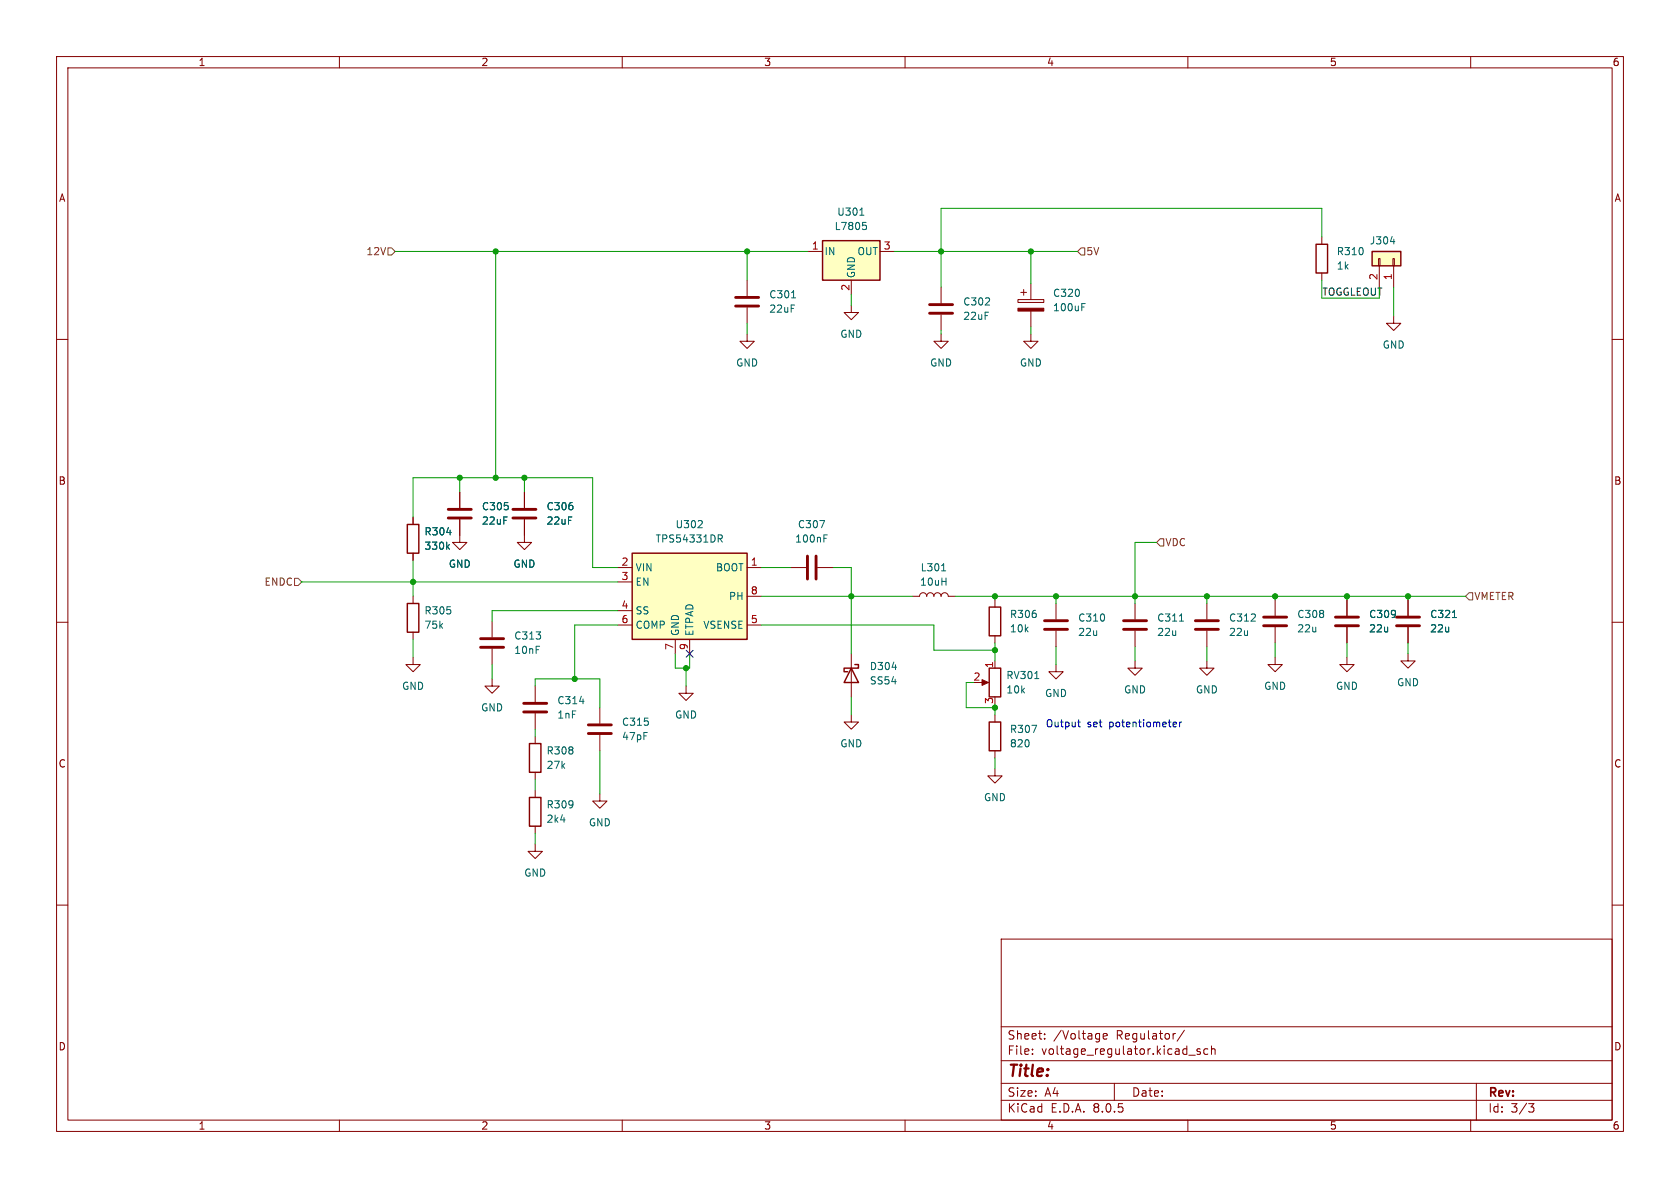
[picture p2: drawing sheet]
<svg xmlns="http://www.w3.org/2000/svg" width="297mm" height="210mm" viewBox="0 0 297 210" stroke-linecap="round" stroke-linejoin="round" font-family="sans-serif">
<g fill="none" stroke="#840000" stroke-width=".18">
<path d="M10 10h277v190h-277zM12 12h273v186h-273zM60 10v2M110 10v2M160 10v2M210 10v2M260 10v2M10 60h2M182.2 59.1v1.2h1.3l-1.3 1.3-1.2-1.3h1.2M285 60h2M73 91.4v1.3M73 97.8v1.3"/>
<path d="M81.3 91.8v4.1h1.2l-1.2 1.3-1.3-1.3h1.3M81.3 87v2.8M10 110h2M73 116.2v1.3h1.3l-1.3 1.2-1.2-1.2h1.2M73 105.4v1.3M73 111.8v1.2M285 110h2M87 120v1.3h1.3l-1.3 1.3-1.3-1.3h1.3M94.6 139.7v1.3M10 160h2M94.6 146.1v1.2M106 140.3v1.3h1.3l-1.3 1.3-1.2-1.3h1.2"/>
<path d="M285 160h2M177 166h108v32h-108zM60 198v2M110 198v2M160 198v2M177 194.5h108M177 191.5h108M177 187.5h108M177 181.5h108M182.5 186.3v.1M182.5 185.5v.1M184.7 183.6v.1"/>
<path d="M184.7 182.8v.1M195 183.2l.7-.1v-.3l-.5-.1-.2 .2 .1 .7h.6M197 191.5v3M207.7 182.7h.1M209.4 182.1l-1.3 2M210 198v2M210.2 186.5h1.1M212.2 185.5l-.4-.1-.2 .2 .1 .2 .5 .2v.3h-.6M213.5 185.5l-.4-.1-.3 .3v.4l.2 .2h.5M214.2 185.5l.2-.1 .3 .1 .1 .9M214.2 184.9v1.5M260 198v2"/>
<path d="M261 191.5v6.5M270.2 195.1h1l-.5 .6 .4 .1 .1 .5-.3 .3h-.4"/>
</g>
<path d="M72 92.7h2v5.1h-2zM72 106.7h2v5.1h-2zM93.6 141h2v5.1h-2z" fill="none" stroke="#840000" stroke-width=".25"/>
<path d="M79 94.1h.8M79.1 96.6l.4 .5M79.5 96.3l-.5 .4" fill="none" stroke="#006464" stroke-width=".18"/>
<path d="M79.2 90h4.1M79.2 91.6h4.1" fill="none" stroke="#840000" stroke-width=".51"/>
<path d="M145.4 42.5h10.2v7h-10.2z" fill="#ffffc2"/>
<path d="M145.4 42.5h10.2v7h-10.2z" fill="none" stroke="#840000" stroke-width=".25"/>
<g fill="none" stroke="#840000" stroke-width=".18">
<path d="M132.1 59.1v1.2h1.2l-1.2 1.3-1.3-1.3h1.3M142.9 44.5h2.5M150.5 54v1.2h1.3l-1.3 1.3-1.3-1.3h1.3M150.5 49.5v2.6M155.6 44.5h2.5M166.4 59.1v1.2h1.2l-1.2 1.3-1.3-1.3h1.3M166.4 50.8v2.8M166.4 55.6v2.8M180 53h4.5v.5h-4.5zM180.5 51.7h1M181 51.2v1M182.2 50.2v2.8"/>
<path d="M182.2 55v2.8M92.7 91.8v4.1h1.3l-1.3 1.3-1.3-1.3h1.3M92.7 87v2.8M87 109.9v2.7M87 114.7v2.8M139.7 100.3h2.8M144.5 100.3h2.8M175.9 135.9v1.3h1.3l-1.3 1.2-1.3-1.2h1.3"/>
</g>
<path d="M152 38h.7M152.5 39.3h.6M152.6 39.8h.3l.3 .2-.1 .5-.5 .1M191.2 54.3h.5M191.2 53.7h.7M144.9 92h.9l-.6 1.3M145.7 95.2h.4M145.7 94.6h.6" fill="none" stroke="#006464" stroke-width=".18"/>
<path d="M164.3 53.8h4.1M164.3 55.4h4.1M90.7 90h4M90.7 91.6h4M142.7 98.3v4.1M144.3 98.3v4.1M85 114.4h4M85 112.9h4" fill="none" stroke="#840000" stroke-width=".51"/>
<path d="M180 54.5h4.5v.5h-4.5z" fill="#840000" stroke="#840000" stroke-width=".18"/>
<path d="M111.8 97.8h20.3v15.2h-20.3z" fill="#ffffc2"/>
<path d="M232.7 43.2h2v5.1h-2zM111.8 97.8h20.3v15.2h-20.3zM174.9 107.3h2v5.1h-2zM174.9 118.1h2v5.1h-2z" fill="none" stroke="#840000" stroke-width=".25"/>
<g fill="none" stroke="#840000" stroke-width=".18">
<path d="M132.1 49.5v2.8M132.1 54.4v2.8M233.7 41.9v1.3M233.7 48.3v1.2M109.2 100.3h2.6M109.2 102.9h2.6M109.2 108h2.6M109.2 110.5h2.6M119.4 113v2.6M121.9 113v2.6M132.1 100.3h2.5M132.1 110.5h2.5"/>
<path d="M132.1 105.4h2.5M161.3 105.4h1.3a.64 .64 0 0 1 .6-.6 .64 .64 0 0 1 .6 .6 .64 .64 0 0 1 .7-.6 .64 .64 0 0 1 .6 .6 .64 .64 0 0 1 .6-.6 .64 .64 0 0 1 .7 .6 .64 .64 0 0 1 .6-.6 .64 .64 0 0 1 .6 .6h1.3M175.9 106v1.3M175.9 112.4v1.3M175.9 116.8v1.3M186.7 117.5v1.2h1.3l-1.3 1.3-1.3-1.3h1.3M186.7 106.7v2.8M186.7 111.5v2.8M200.7 116.8v1.3h1.2l-1.2 1.3-1.3-1.3h1.3M200.7 106.7v2.8M200.7 111.5v2.8M213.4 116.8v1.3h1.2l-1.2 1.3-1.3-1.3h1.3"/>
<path d="M213.4 106.7v2.8M213.4 111.5v2.8M225.4 116.2v1.3h1.3l-1.3 1.2-1.2-1.2h1.2M225.4 106v2.8M225.4 110.9v2.8M238.1 116.2v1.3h1.3l-1.3 1.2-1.2-1.2h1.2M238.1 106v2.8M238.1 110.9v2.8M248.9 115.6v1.2h1.3l-1.3 1.3-1.3-1.3h1.3M173.4 120.7h1"/>
</g>
<path d="M139.9 52.6h.8M123.4 93.3h.8M124.1 92.1v.5M127 94.6h.5l.2 .2-.1 .4h-.6M127.3 95.2l.4 .6M166.5 100.9h.7M182.9 120h.8M208.5 109.8h.7" fill="none" stroke="#006464" stroke-width=".18"/>
<path d="M130 52.6h4.1M130 54.1h4.1M184.7 109.7h4M184.7 111.3h4M198.6 109.7h4.1M198.6 111.3h4.1M211.3 109.7h4.1M211.3 111.3h4.1M223.4 109.1h4.1M223.4 110.6h4.1M236.1 109.1h4.1M236.1 110.6h4.1" fill="none" stroke="#840000" stroke-width=".51"/>
<path d="M173.6 120.1l1.2 .6-1.2 .5z" fill="#840000" stroke="#840000" stroke-width=".18"/>
<path d="M242.6 44.5h5v2.5h-5z" fill="#ffffc2"/>
<g fill="none" stroke="#840000" stroke-width=".18">
<path d="M243.7 45.7h.3v1.3h-.3zM243.8 47v3.8M246.3 45.7h.2v1.3h-.2zM246.4 55.9v1.3h1.2l-1.2 1.2-1.3-1.2h1.3M246.4 47v3.8M73 91.4v1.3M73 97.8v1.3M81.3 87v2.8M81.3 91.8v2.8M92.7 87v2.8M92.7 91.8v2.8M150.5 115.6v7.6"/>
<path d="M238.1 106v2.8M238.1 110.9v2.8M248.9 106v2.8M248.9 110.9v2.8M94.6 121.3v2.8M94.6 126.1v2.8M94.6 130.2v1.2M94.6 136.5v1.3M106 125.1v2.8M106 129.9v2.8M121.3 121.3v1.3h1.3l-1.3 1.2-1.3-1.2h1.3M150.5 126.4v1.2h1.3l-1.3 1.3-1.3-1.3h1.3"/>
<path d="M175.9 126.4v1.2M175.9 132.7v1.3M94.6 149.2v1.3h1.3l-1.3 1.3-1.3-1.3h1.3"/>
</g>
<path d="M242.6 44.5h5v2.5h-5zM150.5 118.1l1.3 2.6h-2.6zM151.1 117.5h.7v.6h-2.6v.6h.7M93.6 131.4h2v5.1h-2zM174.9 127.6h2v5.1h-2z" fill="none" stroke="#840000" stroke-width=".25"/>
<path d="M245.8 42.7h.8M79 94.1h.8M79.1 96.6l.4 .5M79.5 96.3l-.5 .4M157.7 117.9h.8M256.8 109.2h.7M102.5 124h.8M182.4 128.2h.9l-.6 1.3" fill="none" stroke="#006464" stroke-width=".18"/>
<path d="M246.9 109.1h4.1M246.9 110.6h4.1M92.6 125.9h4M92.6 124.3h4M104 129.7h4.1M104 128.1h4.1" fill="none" stroke="#840000" stroke-width=".51"/>
<path d="M68.6 43.8h.6l.6 .7-.6 .6h-.6zM191.1 43.8h.7v1.3h-.7l-.6-.6zM205.1 95.3h.6v1.2h-.6l-.6-.6zM52.1 102.2h.6l.6 .7-.6 .6h-.6zM259.7 104.8h.6v1.2h-.6l-.6-.6z" fill="none" stroke="#725600" stroke-width=".18"/>
<path d="M190.5 127.6h.5M190.7 127.2v1.1l.3 .2M207.6 127.6l.3 .1 .1 .2-.6 .2M207.9 128.4l-.3 .1M208.5 127.6v.9M208.9 127.6l-.4 .3" fill="none" stroke="#0000c2" stroke-width=".18"/>
<g fill="none" stroke="#009600" stroke-width=".18">
<path d="M69.8 44.5h73.1M87.6 44.5v40M132.1 44.5v5M132.1 57.2v1.9M150.5 52.1v1.9M158.1 44.5h32.4M166.4 58.4v.7M182.2 44.5v5.7M182.2 57.8v1.3M233.7 41.9v-5.1h-67.3v14M233.7 49.5v3.2h10.1M246.4 50.8v5.1"/>
<path d="M73 91.4v-6.9h31.8v15.8h4.4M73 99.1v6.3M81.3 84.5v2.5M92.7 84.5v2.5M204.5 95.9h-3.8v10.8M53.3 102.9h55.9M73 113v3.2M87 117.5v2.5M109.2 110.5h-7.6v9.5M109.2 108h-22.2v1.9M119.4 115.6v2.5h2.5v-2.5M121.3 118.1v3.2"/>
<path d="M134.6 100.3h5.1M134.6 105.4h26.7M134.6 110.5h30.5v4.4h10.8M147.3 100.3h3.2v15.3M168.9 105.4h90.2M175.9 105.4v.6M175.9 113.7v3.1M186.7 105.4v1.3M186.7 114.3v3.2M200.7 114.3v2.5M213.4 105.4v1.3M213.4 114.3v2.5"/>
<path d="M225.4 105.4v.6M225.4 113.7v2.5M238.1 105.4v.6M238.1 113.7v2.5M248.9 105.4v.6M248.9 113.7v1.9M94.6 121.3v-1.3h11.4v5.1M94.6 128.9v1.3M94.6 137.8v1.9M106 132.7v7.6M150.5 123.2v3.2M172.1 120.7h-1.3v4.4h5.1"/>
<path d="M175.9 124.5v1.9M175.9 134v1.9M94.6 147.3v1.9"/>
</g>
<path d="M121.3 115l1.2 1.2M122.5 115l-1.2 1.2" fill="none" stroke="#000084" stroke-width=".18"/>
<g fill="#009600" stroke="#009600" stroke-width=".18">
<circle cx="81.3" cy="84.5" r=".46"/>
<circle cx="87.6" cy="84.5" r=".46"/>
<circle cx="92.7" cy="84.5" r=".46"/>
<circle cx="101.6" cy="120" r=".46"/>
<circle cx="73" cy="102.9" r=".46"/>
<circle cx="87.6" cy="44.5" r=".46"/>
<circle cx="200.7" cy="105.4" r=".46"/>
<circle cx="150.5" cy="105.4" r=".46"/>
<circle cx="175.9" cy="105.4" r=".46"/>
<circle cx="166.4" cy="44.5" r=".46"/>
<circle cx="182.2" cy="44.5" r=".46"/>
<circle cx="132.1" cy="44.5" r=".46"/>
<circle cx="225.4" cy="105.4" r=".46"/>
<circle cx="213.4" cy="105.4" r=".46"/>
<circle cx="186.7" cy="105.4" r=".46"/>
<circle cx="238.1" cy="105.4" r=".46"/>
<circle cx="248.9" cy="105.4" r=".46"/>
<circle cx="121.3" cy="118.1" r=".46"/>
<circle cx="175.9" cy="114.9" r=".46"/>
<circle cx="175.9" cy="125.1" r=".46"/>
</g>
<text font-size="2.8" fill="#840000" x="178" y="190.9">Title:</text>
<g font-size="2.1" fill="#840000">
<text x="178" y="184">Sheet:</text>
<text x="186.2" y="184">/Voltage</text>
<text x="197.4" y="184">Regulator/</text>
<text x="178" y="186.7">File:</text>
<text x="184.1" y="186.7">voltage_regulator.kicad_sch</text>
<text x="178" y="196.9">KiCad</text>
<text x="178" y="194.1">Size:</text>
<text x="184.7" y="194.1">A4</text>
<text x="185.7" y="196.9">E.D.A.</text>
<text x="193.3" y="196.9">8.0.5</text>
<text x="200" y="194.1">Date:</text>
<text x="263" y="194.3">Rev:</text>
<text x="263" y="196.9">Id:</text>
<text x="267.1" y="196.9">3/3</text>
</g>
<g font-size="1.8" fill="#840000">
<text x="35" y="11.9">1</text>
<text x="85" y="11.9">2</text>
<text x="135" y="11.9">3</text>
<text x="185" y="11.9">4</text>
<text x="235" y="11.9">5</text>
<text x="285" y="11.9">6</text>
<text x="10.3" y="35.9">A</text>
<text x="285.3" y="35.9">A</text>
<text x="10.3" y="85.9">B</text>
<text x="285.3" y="85.9">B</text>
<text x="10.3" y="135.9">C</text>
<text x="285.3" y="135.9">C</text>
<text x="10.3" y="185.9">D</text>
<text x="285.3" y="185.9">D</text>
<text x="35" y="199.9">1</text>
<text x="85" y="199.9">2</text>
<text x="135" y="199.9">3</text>
<text x="185" y="199.9">4</text>
<text x="235" y="199.9">5</text>
<text x="285" y="199.9">6</text>
</g>
<g font-size="1.8" fill="#006464">
<text x="147.5" y="40.9">L7805</text>
<text x="147.9" y="38.3">U301</text>
<text x="145.7" y="45.3">IN</text>
<text x="151.5" y="45.3">OUT</text>
<text x="236.2" y="45.3">R310</text>
<text x="236.2" y="47.9">1k</text>
<text x="242.1" y="43.4">J304</text>
<text x="135.9" y="52.9">C301</text>
<text x="151.4" y="49.3" transform="rotate(-90 151.4 49.3)">GND</text>
<text x="186.1" y="52.7">C320</text>
<text x="135.9" y="55.5">22uF</text>
<text x="148.5" y="59.9">GND</text>
<text x="170.2" y="54.2">C302</text>
<text x="170.2" y="56.7">22uF</text>
<text x="186.1" y="55.2">100uF</text>
<text x="130" y="65">GND</text>
<text x="164.3" y="65">GND</text>
<text x="180.2" y="65">GND</text>
<text x="244.3" y="61.8">GND</text>
<text x="74.9" y="94.8">R304</text>
<text x="85.1" y="90.4">C305</text>
<text x="85.1" y="92.9">22uF</text>
<text x="96.5" y="90.4">C306</text>
<text x="96.5" y="92.9">22uF</text>
<text x="119.3" y="93.6">U302</text>
<text x="141" y="93.6">C307</text>
<text x="74.9" y="97.4">330k</text>
<text x="79.2" y="100.6">GND</text>
<text x="90.7" y="100.6">GND</text>
<text x="112.3" y="101.2">VIN</text>
<text x="115.8" y="96.1">TPS54331DR</text>
<text x="126.5" y="101.2">BOOT</text>
<text x="140.5" y="96.1">100nF</text>
<text x="162.7" y="101.2">L301</text>
<text x="112.3" y="103.7">EN</text>
<text x="128.8" y="106.3">PH</text>
<text x="162.5" y="103.7">10uH</text>
<text x="74.9" y="108.8">R305</text>
<text x="74.9" y="111.4">75k</text>
<text x="90.8" y="113.3">C313</text>
<text x="112.3" y="108.8">SS</text>
<text x="112.3" y="111.4">COMP</text>
<text x="120.2" y="112.5" transform="rotate(-90 120.2 112.5)">GND</text>
<text x="122.8" y="112.5" transform="rotate(-90 122.8 112.5)">ETPAD</text>
<text x="124.2" y="111.4">VSENSE</text>
<text x="178.4" y="109.4">R306</text>
<text x="178.4" y="112">10k</text>
<text x="190.5" y="110.1">C310</text>
<text x="190.5" y="112.6">22u</text>
<text x="204.5" y="110.1">C311</text>
<text x="204.5" y="112.6">22u</text>
<text x="217.2" y="110.1">C312</text>
<text x="217.2" y="112.6">22u</text>
<text x="229.2" y="109.4">C308</text>
<text x="229.2" y="112">22u</text>
<text x="241.9" y="109.4">C309</text>
<text x="241.9" y="112">22u</text>
<text x="252.7" y="109.4">C321</text>
<text x="252.7" y="112">22u</text>
<text x="90.8" y="115.8">10nF</text>
<text x="153.7" y="118.7">D304</text>
<text x="71" y="122.1">GND</text>
<text x="85" y="126">GND</text>
<text x="98.4" y="124.7">C314</text>
<text x="153.7" y="121.2">SS54</text>
<text x="177.8" y="120.2">RV301</text>
<text x="177.8" y="122.8">10k</text>
<text x="184.7" y="123.4">GND</text>
<text x="198.6" y="122.8">GND</text>
<text x="211.3" y="122.8">GND</text>
<text x="223.4" y="122.1">GND</text>
<text x="236.1" y="122.1">GND</text>
<text x="246.9" y="121.5">GND</text>
<text x="98.4" y="127.2">1nF</text>
<text x="109.9" y="128.5">C315</text>
<text x="109.9" y="131">47pF</text>
<text x="119.2" y="127.2">GND</text>
<text x="178.4" y="129.8">R307</text>
<text x="96.5" y="133.6">R308</text>
<text x="96.5" y="136.1">27k</text>
<text x="148.5" y="132.3">GND</text>
<text x="178.4" y="132.3">820</text>
<text x="96.5" y="143.1">R309</text>
<text x="173.9" y="141.8">GND</text>
<text x="96.5" y="145.6">2k4</text>
<text x="104" y="146.3">GND</text>
<text x="92.6" y="155.2">GND</text>
</g>
<g font-size="1.8" fill="#725600">
<text x="64.7" y="45.3">12V</text>
<text x="192" y="45.3">5V</text>
<text x="205.9" y="96.7">VDC</text>
<text x="46.7" y="103.7">ENDC</text>
<text x="260.5" y="106.3">VMETER</text>
</g>
<g font-size="1.8" fill="#a90000">
<text x="143.4" y="44.2">1</text>
<text x="156.1" y="44.2">3</text>
<text x="150.2" y="51.5" transform="rotate(-90 150.2 51.5)">2</text>
<text x="243.6" y="49.6" transform="rotate(-90 243.6 49.6)">2</text>
<text x="246.1" y="49.6" transform="rotate(-90 246.1 49.6)">1</text>
<text x="109.8" y="100.1">2</text>
<text x="132.6" y="100.1">1</text>
<text x="109.8" y="102.6">3</text>
<text x="109.8" y="107.7">4</text>
<text x="132.6" y="105.2">8</text>
<text x="109.8" y="110.2">6</text>
<text x="132.6" y="110.2">5</text>
<text x="119.1" y="115" transform="rotate(-90 119.1 115)">7</text>
<text x="121.7" y="115" transform="rotate(-90 121.7 115)">9</text>
<text x="175.6" y="118.2" transform="rotate(-90 175.6 118.2)">1</text>
<text x="172" y="120.4">2</text>
<text x="175.6" y="124.5" transform="rotate(-90 175.6 124.5)">3</text>
</g>
<text font-size="1.8" fill="#009600" x="233.7" y="52.4">TOGGLEOUT</text>
<g font-size="1.8" fill="#0000c2">
<text x="184.8" y="128.7">Output</text>
<text x="192.2" y="128.7">set</text>
<text x="196.2" y="128.7">potentiometer</text>
</g>
</svg>
